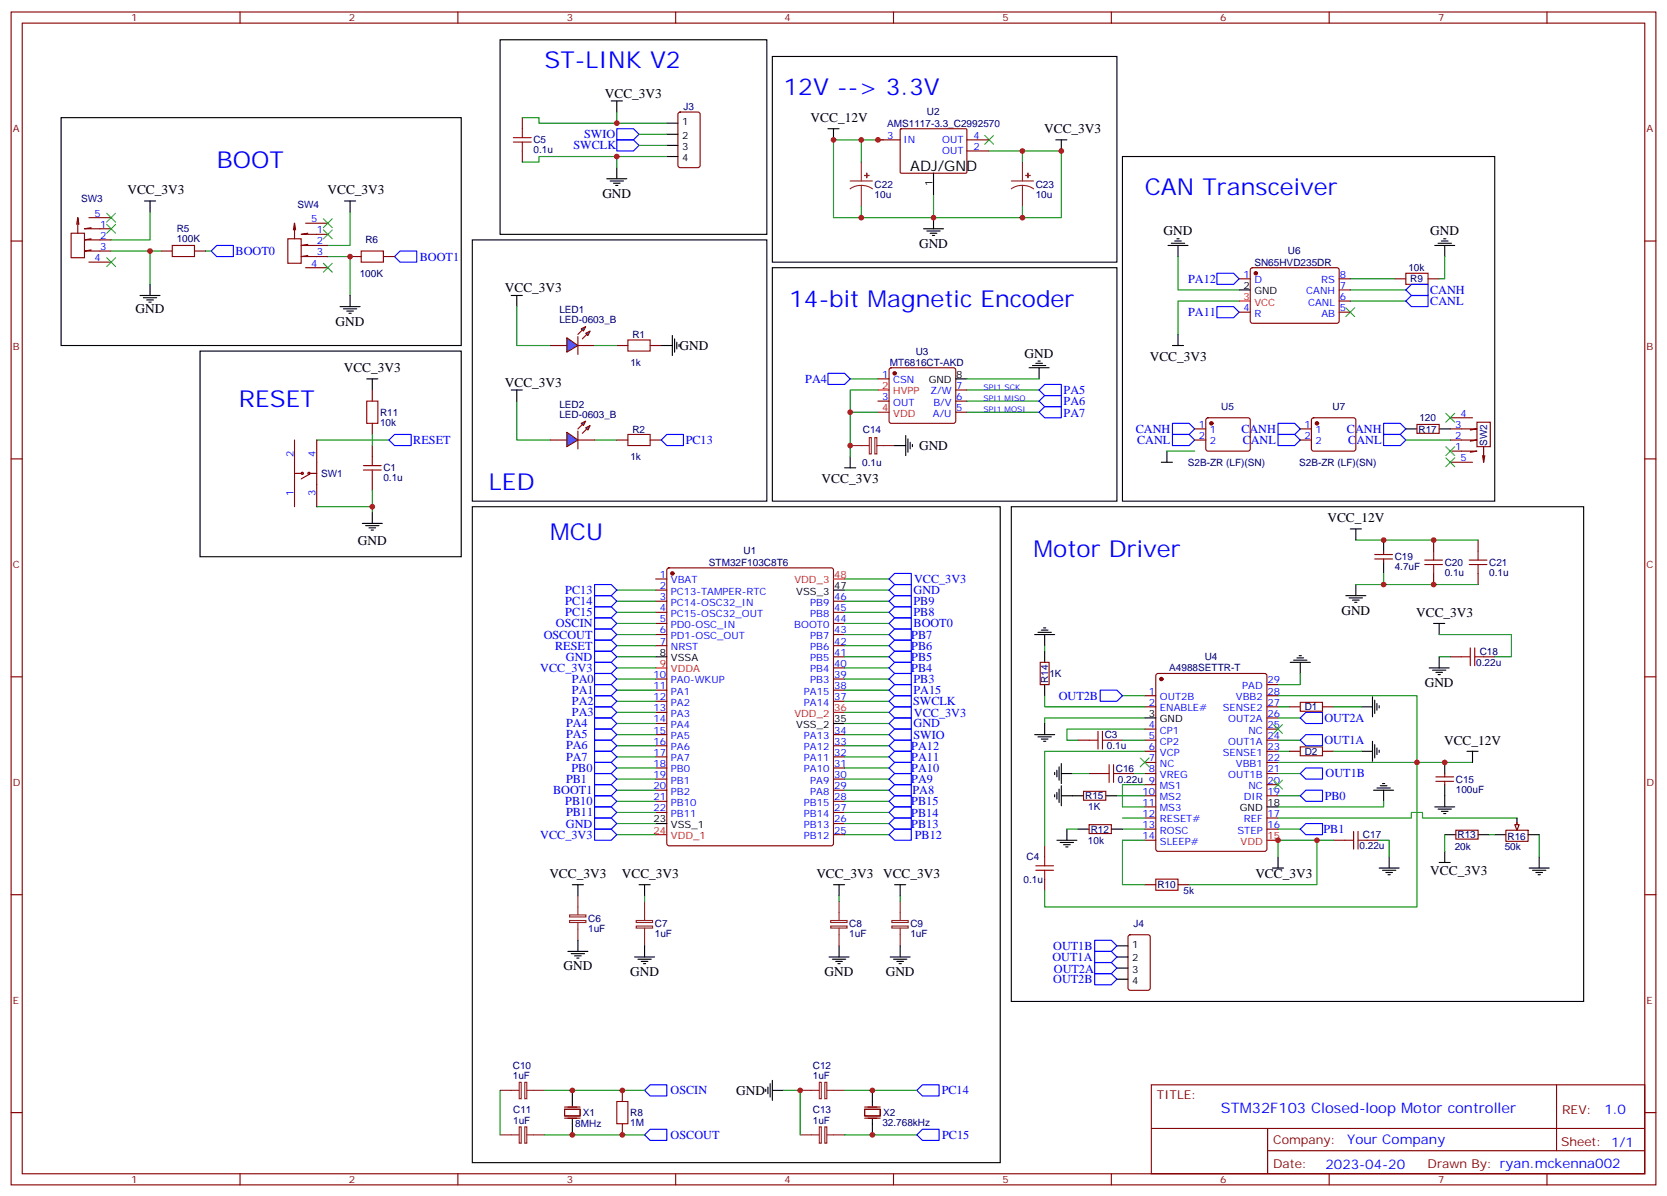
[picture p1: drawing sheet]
<svg xmlns="http://www.w3.org/2000/svg" width="529mm" height="380mm" viewBox="0 0 529 380" stroke-linecap="round" stroke-linejoin="round" font-family="sans-serif">
<g fill="none" stroke="#870000" stroke-width=".35">
<path d="M3.5 3.8h522.1v372.2h-522.1zM7.1 7.3h515v365.2h-515zM76.2 3.8v3.5M145.3 3.8v3.5M214.5 3.8v3.5M283.6 3.8v3.5M352.8 3.8v3.5M421.9 3.8v3.5M491.1 3.8v3.5M3.5 76.5h3.6M522.1 76.5h3.5M282.5 116.9l.4-.2h19.8l.5 .2 .2 .5v16.2l-.2 .5-.5 .2h-19.8l-.5-.2-.2-.5v-16.2z"/>
<path d="M278.7 120.2h3.5M278.7 127.3h3.5M303.4 127.3h3.5M303.4 130.8h3.5M303.4 123.8h3.5M3.5 145.6h3.6M522.1 145.6h3.5M208.1 183.7h3.6M208.1 187.3h3.6M208.1 190.8h3.6M208.1 194.3h3.6M208.1 197.8h3.6"/>
<path d="M211.9 180.4l.5-.2h51.5l.6 .4 .1 87.1-.5 .6-51.7 .1-.7-.5v-87zM264.6 190.8h3.5M264.6 194.3h3.5M264.6 197.8h3.5M3.5 214.8h3.6M208.1 201.4h3.6M208.1 204.9h3.6M208.1 215.5h3.6M208.1 219h3.6M264.6 201.4h3.5M264.6 204.9h3.5M264.6 215.5h3.5"/>
<path d="M264.6 219h3.5M264.6 211.9h3.5M264.6 208.4h3.5M367.1 213.9l.5-.2h33.9l.6 .4 .1 55.4-.5 .6-34.1 .1-.7-.5v-55.3zM402.2 217.2h3.5M522.1 214.8h3.5M208.1 222.5h3.6M208.1 226.1h3.6M208.1 229.6h3.6M208.1 233.1h3.6M208.1 236.6h3.6M264.6 222.5h3.5"/>
<path d="M264.6 233.1h3.5M264.6 236.6h3.5M363.4 220.8h3.5M363.4 224.3h3.5M363.4 231.4h3.5M363.4 234.9h3.5M363.4 238.4h3.5M402.2 220.8h3.5M402.2 224.3h3.5M402.2 231.4h3.5M402.2 234.9h3.5M402.2 238.4h3.5"/>
<path d="M402.2 227.8h3.5M208.1 240.2h3.6M208.1 243.7h3.6M208.1 247.2h3.6M208.1 250.8h3.6M208.1 254.3h3.6M208.1 257.8h3.6M264.6 240.2h3.5M264.6 243.7h3.5M264.6 247.2h3.5M264.6 250.8h3.5M264.6 254.3h3.5"/>
<path d="M264.6 257.8h3.5M363.4 241.9h3.5M363.4 245.5h3.5M363.4 249h3.5M363.4 252.5h3.5M363.4 256h3.5M363.4 259.6h3.5M402.2 241.9h3.5M402.2 245.5h3.5M402.2 249h3.5M402.2 252.5h3.5M402.2 259.6h3.5"/>
<path d="M264.6 264.9h3.5M264.6 261.3h3.5M363.4 263.1h3.5M363.4 266.6h3.5M402.2 263.1h3.5M3.5 283.9h3.6M522.1 283.9h3.5M3.5 353.1h3.6M365.5 344.2h156.6v28.3h-156.6zM365.5 358.1h156.5M402.4 358.1v14.1M494.1 344.3v20.8"/>
<path d="M522.1 353.1h3.5M76.2 372.5v3.5M145.3 372.5v3.5M214.5 372.5v3.5M283.6 372.5v3.5M352.8 372.5v3.5M402.4 365.1h119.6M421.9 372.5v3.5M491.1 372.5v3.5"/>
</g>
<g fill="#870000" stroke="#870000" stroke-width=".35">
<circle cx="284" cy="118.5" r=".53"/>
<circle cx="213.4" cy="182" r=".53"/>
<circle cx="368.7" cy="215.5" r=".53"/>
</g>
<path d="M278.7 123.8h3.5M278.7 130.8h3.5M264.6 183.7h3.5M208.1 211.9h3.6M264.6 226.1h3.5M208.1 264.9h3.6M402.2 266.6h3.5" fill="none" stroke="#f00" stroke-width=".35"/>
<g fill="none" stroke="#000" stroke-width=".35">
<path d="M162.3 93.8h3.5M164 93.8v3.5M326.7 116.7h6.3M327.7 116h4.3M328.8 115.3h2.1M329.5 114.6h.7M329.8 116.7v3.5M303.4 120.2h3.5M268.1 148.4h3.5M269.9 144.9v3.5M264.6 187.3h3.5M208.1 208.4h3.6"/>
<path d="M264.6 229.6h3.5M363.4 227.8h3.5M402.2 256h3.5M208.1 261.3h3.6"/>
</g>
<path d="M269.9 130.8h8.8M269.9 120.2h8.8M278.7 123.8h-8.8v21.1M306.9 123.8h22.9M306.9 127.3h22.9M306.9 130.8h22.9" fill="none" stroke="#008700" stroke-width=".35"/>
<path d="M179.9 107.2l3.5 2.4-3.5 2.2z" fill="#09f" stroke="#870000" stroke-width=".35"/>
<path d="M183.4 106.8v5.7z" fill="#f00" stroke="#870000" stroke-width=".35"/>
<g fill="#870000" stroke="#870000" stroke-width=".35">
<path d="M183.4 106.1l1.5-1.4z"/>
<path d="M184.9 107.5l1.4-1.4z"/>
</g>
<g fill="#09f" stroke="#870000" stroke-width=".35">
<path d="M184.5 104.4l1.4-.8-.7 1.5z"/>
<path d="M185.9 105.8l1.4-.7-.7 1.4z"/>
</g>
<path d="M174.6 109.6h5.3M183.4 109.6h5.3M195.8 109.6h3.5M206.4 109.6h3.5M195.8 139.6h3.5M206.4 139.6h3.5" fill="none" stroke="#870000" stroke-width=".35"/>
<path d="M164 97.3v12.3h10.6M188.7 109.6h7.1M164 127.3v12.3h10.6M188.7 139.6h7.1" fill="none" stroke="#008700" stroke-width=".35"/>
<path d="M199.3 107.9h7.1v3.5h-7.1zM199.3 137.9h7.1v3.5h-7.1z" fill="none" stroke="#a10000" stroke-width=".35"/>
<path d="M209.9 109.6h3.5M213.4 106.5v6.3M214.1 107.5v4.3M214.8 108.6v2.1M215.5 109.3v.7" fill="none" stroke="#000" stroke-width=".35"/>
<path d="M179.9 137.2l3.5 2.4-3.5 2.1z" fill="#09f" stroke="#870000" stroke-width=".35"/>
<path d="M183.4 136.8v5.7z" fill="#f00" stroke="#870000" stroke-width=".35"/>
<g fill="#870000" stroke="#870000" stroke-width=".35">
<path d="M183.4 136.1l1.5-1.4z"/>
<path d="M184.9 137.5l1.4-1.4z"/>
</g>
<g fill="#09f" stroke="#870000" stroke-width=".35">
<path d="M184.5 134.3l1.4-.7-.7 1.4z"/>
<path d="M185.9 135.7l1.4-.7-.7 1.5z"/>
</g>
<g fill="none" stroke="#870000" stroke-width=".35">
<path d="M165.8 37.3v3.6M215.4 35.8l.5-.2h5.6l.7 .4v16.5l-.4 .6-5.9 .1-.7-.5v-16.4zM165.8 47.9v3.5M442.7 88.5h3.6M453.3 88.5h3.5M118.2 123.8v3.5M118.2 134.3v3.6M174.6 139.6h5.3M183.4 139.6h5.3M118.2 141.4v3.5M118.2 152v3.5M330.2 210.2h2.8v7h-2.8z"/>
<path d="M342.2 234.9h3.5M352.8 234.9h3.5M409.2 224.3h3.5M409.2 238.4h3.5M419.8 224.3h3.5M419.8 238.4h3.5M344 251.1h7v2.8h-7zM345.7 245.5h3.5M356.3 245.5h3.5M455.8 247.9h5.6M455.8 246.5h5.6M458.6 245.5v1"/>
<path d="M458.6 247.9v1.1M331.6 268.4v3.5M331.6 279v3.5M345.7 261.7h7.1v2.8h-7.1zM423.3 266.6h3.6M433.9 266.6h3.5M462.1 263.5h7.1v2.8h-7.1zM478 263.5h7.1v3.5h-7.1zM481.5 261v1.7M358.3 296.8l.5-.2h5.6l.7 .4v16.5l-.4 .7-5.9 .1-.7-.5v-16.5zM363.4 280.7h3.5M373.9 280.7h3.6"/>
<path d="M179.2 352h4.9v2.1h-4.9zM179.2 354.8h4.9M179.2 351.3h4.9M197.6 346v3.5M197.6 356.6v3.5M274.5 352h4.9v2.1h-4.9zM274.5 354.8h4.9M274.5 351.3h4.9"/>
</g>
<g fill="none" stroke="#000" stroke-width=".35">
<path d="M158.7 12.6h84.7v61.8h-84.7zM19.4 37.3h127v72.3h-127zM194 32h3.6M195.8 32v3.6M211.7 39.1h3.5M192.6 56.7h6.4M193.7 57.4h4.2M194.7 58.1h2.1M195.4 58.8h.7M195.8 53.2v3.5M211.7 42.6h3.5M211.7 46.1h3.5"/>
<path d="M211.7 49.7h3.5M356.3 49.7h118.2v109.3h-118.2zM149.9 76.1h93.5v82.9h-93.5zM370.8 77.9h6.3M371.8 77.2h4.3M372.9 76.5h2.1M373.6 75.8h.7M373.9 77.9v3.5M455.4 77.9h6.4M456.5 77.2h4.2M457.6 76.5h2.1M458.3 75.8h.7"/>
<path d="M458.6 77.9v3.5M245.2 84.9h109.3v74.1h-109.3zM63.5 111.4h82.9v65.3h-82.9zM372.2 109.6h3.5M373.9 106.1v3.5M116.4 120.2h3.5M118.2 120.2v3.6M162.3 123.8h3.5M164 123.8v3.5M287.5 138.2v6.4M288.2 139.3v4.2M284 141.4h3.5"/>
<path d="M288.9 140.3v2.2M289.6 141v.7M368.7 146.7h3.5M370.4 143.2v3.5M115 166.1h6.4M116.1 166.8h4.2M117.1 167.5h2.1M117.8 168.2h.7M118.2 162.6v3.5M149.9 160.8h167.6v208.1h-167.6zM330.6 200h2.1M331.3 199.2h.7"/>
<path d="M328.4 201.4h6.4M329.5 200.7h4.2M331.6 201.4v3.5M331.6 206.7v3.5M331.6 217.2v3.6M409.6 210.2h6.3M410.6 209.5h4.3M411.7 208.8h2.1M412.4 208.1h.7M412.7 210.2v3.5M328.4 233.1h6.4M329.5 233.8h4.2"/>
<path d="M330.6 234.5h2.1M331.3 235.2h.7M331.6 229.6v3.5M432.2 224.3h3.5M432.2 238.4h3.5M435.7 221.1v6.4M435.7 235.2v6.4M436.4 222.2v4.2M436.4 236.3v4.2M437.1 223.2v2.2M437.1 237.3v2.2M437.8 223.9v.7"/>
<path d="M437.8 238.1v.7M334.8 245.1v.7M334.8 252.2v.7M335.5 244.4v2.1M335.5 251.5v2.1M336.2 243.3v4.3M336.2 250.4v4.2M336.9 245.5h3.5M336.9 242.3v6.3M336.9 249.3v6.4M336.9 252.5h7.1M351 252.5h3.5"/>
<path d="M436 250.8h6.4M437.1 250h4.2M438.1 249.3h2.2M438.9 248.6h.7M439.2 250.8v3.5M455.4 256h6.4M456.5 256.8h4.2M457.6 257.5h2.1M458.3 258.2h.7M458.6 241.9v3.6M458.6 249v7M481.5 259.6v3.5"/>
<path d="M335.5 266.6h6.3M336.5 267.3h4.3M337.6 268h2.1M338.3 268.7h.7M338.7 263.1v3.5M342.2 263.1h3.5M352.8 263.1h3.5M403.9 275.4h3.6M405.7 271.9v3.5M437.8 275.4h6.3M438.9 276.2h4.2M439.9 276.9h2.1"/>
<path d="M440.6 277.6h.7M441 271.9v3.5M456.8 273.7h3.6M458.6 270.2v3.5M458.6 264.9h3.5M469.2 264.9h3.5M474.5 264.9h3.5M485.1 264.9h3.5M485.4 275.4h6.4M486.5 276.2h4.2M487.5 276.9h2.2M488.2 277.6h.7"/>
<path d="M488.6 271.9v3.5M181.7 280.7h3.5M183.4 280.7v3.6M183.4 298.4v3.5M202.8 280.7h3.6M204.6 280.7v3.6M264.6 280.7h3.5M266.3 280.7v3.6M284 280.7h3.5M285.8 280.7v3.6M180.3 301.9h6.3M181.3 302.6h4.3"/>
<path d="M182.4 303.3h2.1M183.1 304h.7M201.4 303.7h6.4M202.5 304.4h4.2M203.6 305.1h2.1M204.3 305.8h.7M204.6 300.1v3.6M263.2 303.7h6.3M264.2 304.4h4.3M265.3 305.1h2.1M266 305.8h.7M266.3 300.1v3.6"/>
<path d="M282.6 303.7h6.3M283.6 304.4h4.3M284.7 305.1h2.1M285.4 305.8h.7M285.8 300.1v3.6M354.5 303.7h3.6M354.5 300.1h3.6M354.5 307.2h3.6M354.5 310.7h3.6M181.7 346v4.9M181.7 355.2v4.9M243.1 345.7v.7"/>
<path d="M243.8 344.9v2.2M244.5 343.9v4.2M245.2 346h3.5M245.2 342.8v6.4M276.9 346v4.9M276.9 355.2v4.9"/>
</g>
<g fill="none" stroke="#00f" stroke-width=".35">
<path d="M195.8 40.9h5.3l1.7 1.7-1.7 1.8h-5.3zM195.8 44.4h5.3l1.7 1.7-1.7 1.8h-5.3zM386.3 97.3h5.3l1.7 1.8-1.7 1.7h-5.3zM386.3 86.7h5.3l1.7 1.8-1.7 1.7h-5.3zM262.8 118.5h5.3l1.8 1.7-1.8 1.8h-5.3zM123.5 139.6l1.7-1.7h5.3v3.5h-5.3zM209.9 139.6l1.8-1.7h5.3v3.5h-5.3zM329.8 130.8l1.8-1.8h5.3v3.6h-5.3zM329.8 127.3l1.8-1.8h5.3v3.5h-5.3zM329.8 123.8l1.8-1.8h5.3v3.5h-5.3zM372.2 134.3h5.3l1.7 1.8-1.7 1.8h-5.3zM372.2 137.9h5.3l1.7 1.7-1.7 1.8h-5.3z"/>
<path d="M405.7 134.3h5.3l1.7 1.8-1.7 1.8h-5.3zM405.7 137.9h5.3l1.7 1.7-1.7 1.8h-5.3zM188.7 185.5h5.3l1.8 1.8-1.8 1.7h-5.3zM188.7 189h5.3l1.8 1.8-1.8 1.7h-5.3zM188.7 192.5h5.3l1.8 1.8-1.8 1.8h-5.3zM188.7 196.1h5.3l1.8 1.7-1.8 1.8h-5.3zM188.7 199.6h5.3l1.8 1.8-1.8 1.7h-5.3zM282.2 197.8l1.8-1.7h5.3v3.5h-5.3zM282.2 194.3l1.8-1.8h5.3v3.6h-5.3zM282.2 190.8l1.8-1.8h5.3v3.5h-5.3zM282.2 187.3l1.8-1.8h5.3v3.5h-5.3zM282.2 183.7l1.8-1.7h5.3v3.5h-5.3z"/>
<path d="M188.7 203.1h5.3l1.8 1.8-1.8 1.8h-5.3zM188.7 206.7h5.3l1.8 1.7-1.8 1.8h-5.3zM188.7 210.2h5.3l1.8 1.7-1.8 1.8h-5.3zM188.7 213.7h5.3l1.8 1.8-1.8 1.7h-5.3zM188.7 217.2h5.3l1.8 1.8-1.8 1.8h-5.3zM282.2 219l1.8-1.8h5.3v3.6h-5.3zM282.2 215.5l1.8-1.8h5.3v3.5h-5.3zM282.2 211.9l1.8-1.7h5.3v3.5h-5.3zM282.2 208.4l1.8-1.7h5.3v3.5h-5.3zM282.2 204.9l1.8-1.8h5.3v3.6h-5.3zM282.2 201.4l1.8-1.8h5.3v3.5h-5.3zM349.2 219h5.3l1.8 1.8-1.8 1.7h-5.3z"/>
<path d="M188.7 220.8h5.3l1.8 1.7-1.8 1.8h-5.3zM188.7 224.3h5.3l1.8 1.8-1.8 1.7h-5.3zM188.7 227.8h5.3l1.8 1.8-1.8 1.8h-5.3zM188.7 231.4h5.3l1.8 1.7-1.8 1.8h-5.3zM188.7 234.9h5.3l1.8 1.7-1.8 1.8h-5.3zM188.7 238.4h5.3l1.8 1.8-1.8 1.7h-5.3zM282.2 236.6l1.8-1.7h5.3v3.5h-5.3zM282.2 233.1l1.8-1.7h5.3v3.5h-5.3zM282.2 229.6l1.8-1.8h5.3v3.6h-5.3zM282.2 226.1l1.8-1.8h5.3v3.5h-5.3zM282.2 222.5l1.8-1.7h5.3v3.5h-5.3zM412.7 234.9l1.8-1.8h5.3v3.5h-5.3z"/>
<path d="M412.7 227.8l1.8-1.7h5.3v3.5h-5.3zM188.7 241.9h5.3l1.8 1.8-1.8 1.8h-5.3zM188.7 245.5h5.3l1.8 1.7-1.8 1.8h-5.3zM188.7 249h5.3l1.8 1.8-1.8 1.7h-5.3zM188.7 252.5h5.3l1.8 1.8-1.8 1.7h-5.3zM188.7 256h5.3l1.8 1.8-1.8 1.8h-5.3zM188.7 259.6h5.3l1.8 1.7-1.8 1.8h-5.3zM282.2 257.8l1.8-1.8h5.3v3.6h-5.3zM282.2 254.3l1.8-1.8h5.3v3.5h-5.3zM282.2 250.8l1.8-1.8h5.3v3.5h-5.3zM282.2 247.2l1.8-1.7h5.3v3.5h-5.3zM282.2 243.7l1.8-1.8h5.3v3.6h-5.3z"/>
<path d="M282.2 240.2l1.8-1.8h5.3v3.5h-5.3zM412.7 245.5l1.8-1.8h5.3v3.5h-5.3zM188.7 263.1h5.3l1.8 1.8-1.8 1.7h-5.3zM282.2 264.9l1.8-1.8h5.3v3.5h-5.3zM282.2 261.3l1.8-1.7h5.3v3.5h-5.3zM347.5 298.4h5.3l1.7 1.7-1.7 1.8h-5.3zM347.5 309h5.3l1.7 1.7-1.7 1.8h-5.3zM347.5 305.4h5.3l1.7 1.8-1.7 1.8h-5.3zM347.5 301.9h5.3l1.7 1.8-1.7 1.7h-5.3zM204.6 346l1.8-1.8h5.3v3.6h-5.3zM291 346l1.8-1.8h5.3v3.6h-5.3zM204.6 360.1l1.8-1.7h5.3v3.5h-5.3z"/>
<path d="M291 360.1l1.8-1.7h5.3v3.5h-5.3z"/>
</g>
<g fill="none" stroke="#008700" stroke-width=".35">
<path d="M165.8 37.3h5.3v1.8h24.7M195.8 35.6v3.5h15.9M195.8 49.7v3.5M202.8 46.1h8.9M202.8 42.6h8.9M211.7 49.7h-40.6v1.7h-5.3M428.6 92h17.7M428.6 95.5h17.7M428.6 88.5h14.1M458.6 81.4v7.1h-1.8M100.5 139.6h23M118.2 137.9v3.5"/>
<path d="M306.9 120.2h22.9M370.4 143.2h8.8M195.8 187.3h12.3M195.8 190.8h12.3M195.8 194.3h12.3M195.8 197.8h12.3M268.1 187.3h14.1M268.1 190.8h14.1M268.1 194.3h14.1M268.1 197.8h14.1M268.1 183.7h14.1M195.8 201.4h12.3"/>
<path d="M195.8 204.9h12.3M195.8 208.4h12.3M195.8 211.9h12.3M195.8 215.5h12.3M195.8 219h12.3M268.1 201.4h14.1M268.1 204.9h14.1M268.1 208.4h14.1M268.1 211.9h14.1M268.1 215.5h14.1M268.1 219h14.1M331.6 204.9v1.8"/>
<path d="M412.7 213.7v3.5h-7M195.8 222.5h12.3M195.8 226.1h12.3M195.8 229.6h12.3M195.8 233.1h12.3M195.8 236.6h12.3M268.1 222.5h14.1M268.1 226.1h14.1M268.1 229.6h14.1M268.1 233.1h14.1M268.1 236.6h14.1M331.6 220.8v3.5h31.8"/>
<path d="M356.3 234.9h7.1M356.3 220.8h7.1M363.4 227.8h-31.8v1.8M363.4 231.4h-24.7v3.5h3.5M405.7 234.9h7M405.7 224.3h3.5M405.7 238.4h3.5M405.7 227.8h7M423.3 224.3h8.9M423.3 238.4h8.9M195.8 240.2h12.3M195.8 243.7h12.3"/>
<path d="M195.8 247.2h12.3M195.8 250.8h12.3M195.8 254.3h12.3M195.8 257.8h12.3M268.1 240.2h14.1M268.1 243.7h14.1M268.1 247.2h14.1M268.1 250.8h14.1M268.1 254.3h14.1M268.1 257.8h14.1M340.4 245.5h5.3M354.5 252.5h8.9"/>
<path d="M356.3 259.6h7.1M359.8 245.5h3.6M363.4 249h-7.1v7h7.1M405.7 259.6h42.3v-1.8h3.6v1.8h29.9M405.7 245.5h7M405.7 252.5h7M439.2 254.3v1.7h-33.5M195.8 261.3h12.3M195.8 264.9h12.3M268.1 261.3h14.1M268.1 264.9h14.1M338.7 263.1h3.5"/>
<path d="M356.3 263.1h7.1M363.4 266.6h-7.1v14.1h7.1M405.7 263.1h7M418 266.6v14.1h-40.5M437.4 266.6h3.6v5.3M458.6 264.9v5.3M488.6 264.9v7M204.6 284.3v1.7M266.3 284.3v1.7M285.8 284.3v1.7M158.7 346v14.1M172.9 346h31.7"/>
<path d="M172.9 360.1h31.7"/>
</g>
<g fill="none" stroke="#8c2424" stroke-width=".35">
<path d="M275.9 138.9h.7v5.1h-.7zM277.7 138.9h.6v5.1h-.6zM269.9 141.4h6M278.3 141.4h5.7M180.8 290.3h5.2v.7h-5.2zM180.8 292.1h5.2v.6h-5.2zM183.4 284.3v6M183.4 292.7v5.7M202 292.1h5.2v.6h-5.2zM202 293.9h5.2v.6h-5.2zM204.6 286v6M204.6 294.5v5.6"/>
<path d="M263.7 292.1h5.2v.6h-5.2zM263.7 293.9h5.2v.6h-5.2zM266.3 286v6M266.3 294.5v5.6M283.1 292.1h5.2v.6h-5.2zM283.1 293.9h5.2v.6h-5.2zM285.8 286v6M285.8 294.5v5.6M158.7 346h6M164.8 343.5h.7v5.2h-.7zM164.8 357.6h.7v5.2h-.7zM166.6 343.5h.6v5.2h-.6z"/>
<path d="M166.6 357.6h.6v5.2h-.6zM167.2 346h5.7M254 346h6M260.1 343.5h.6v5.2h-.6zM260.1 357.6h.6v5.2h-.6zM261.8 343.5h.7v5.2h-.7zM261.8 357.6h.7v5.2h-.7zM262.5 346h5.6M158.7 360.1h6M167.2 360.1h5.7M254 360.1h6M262.5 360.1h5.6"/>
</g>
<g fill="none" stroke="#a10000" stroke-width=".35">
<path d="M163 45.1h5.6M163 43.7h5.6M165.8 40.9v2.8M165.8 45.1v2.8M446.3 86.7h7v3.5h-7zM116.4 127.3h3.5v7h-3.5zM115.4 149.2h5.6M115.4 147.7h5.6M118.2 144.9v2.8M118.2 149.2v2.8M345.7 234.9h2.8M348.5 232.1v5.6"/>
<path d="M350 234.9h2.8M350 232.1v5.6M412.7 222.9h7.1v2.8h-7.1zM412.7 237h7.1v2.8h-7.1zM349.2 245.5h2.9M352.1 242.6v5.7M353.5 245.5h2.8M353.5 242.6v5.7M328.8 276.2h5.6M328.8 274.7h5.6M331.6 271.9v2.8M331.6 276.2v2.8"/>
<path d="M366.9 279h7v3.5h-7zM426.9 266.6h2.8M429.7 263.8v5.7M431.1 266.6h2.8M431.1 263.8v5.7M195.8 349.5h3.5v7.1h-3.5z"/>
</g>
<path d="M427.2 97.6l2.8 2.9M430 97.6l-2.8 2.9M404.3 229.9l2.8 2.9M407.1 229.9l-2.8 2.9M361.9 240.5l2.9 2.8M364.8 240.5l-2.9 2.8M404.3 247.6l2.8 2.8M407.1 247.6l-2.8 2.8" fill="none" stroke="#3c3" stroke-width=".35"/>
<path d="M480.8 261.7h1.4l-.7 1.8z" fill="#f0f0f0" stroke="#870000" stroke-width=".35"/>
<path d="M68.8 77.9h5.3v3.5h-5.3l-1.8-1.7zM125.2 81.4l1.8-1.7h5.3v3.5h-5.3zM446.3 92l1.7-1.8h5.3v3.6h-5.3zM446.3 95.5l1.7-1.7h5.3v3.5h-5.3zM439.2 137.9h5.3l1.8 1.7-1.8 1.8h-5.3zM439.2 134.3h5.3l1.8 1.8-1.8 1.8h-5.3zM412.7 252.5l1.8-1.7h5.3v3.5h-5.3zM412.7 263.1l1.8-1.8h5.3v3.6h-5.3z" fill="none" stroke="#00f" stroke-width=".35"/>
<g fill="none" stroke="#000" stroke-width=".35">
<path d="M245.2 17.9h109.3v65.3h-109.3zM262.8 40.9h3.5M264.6 40.9v3.5M296.3 55v7M335.1 44.4h3.6M336.9 44.4v3.5M45.9 63.8h3.5M47.6 63.8v3.5M109.4 63.8h3.5M111.1 63.8v3.5M293.2 72.6h6.3M294.2 73.3h4.2"/>
<path d="M295.3 74h2.1M296 74.7h.7M296.3 69.1v3.5M44.4 93.8h6.4M45.5 94.5h4.2M46.6 95.2h2.1M47.3 95.9h.7M47.6 90.2v3.6M107.9 97.3h6.4M109 98h4.2M110.1 98.7h2.1M110.8 99.4h.7"/>
<path d="M111.1 93.8v3.5M393.3 92h3.6M446.3 136.1h3.5M456.8 136.1h3.6M321 160.8h181.7v157h-181.7zM428.6 167.9h3.6M430.4 167.9v3.5M439.2 171.4v3.5M439.2 178.4v3.6M427.2 189h6.4M428.3 189.7h4.2M429.3 190.4h2.1"/>
<path d="M430 191.1h.7M430.4 185.5v3.5M455.1 197.8h3.5M456.8 197.8v3.6M453.7 211.9h6.3M454.7 212.7h4.3M455.8 213.4h2.1M456.5 214.1h.7M456.8 208.4v3.5M465.7 238.4h3.5M467.4 238.4v3.5"/>
</g>
<g fill="none" stroke="#a10000" stroke-width=".35">
<path d="M54.7 77.9h7v3.5h-7zM114.7 79.7h7v3.5h-7zM452.3 179.1h5.6M452.3 177.7h5.6M455.1 174.9v2.8M455.1 179.1v2.9M466.4 179.1h5.6M466.4 177.7h5.6M469.2 174.9v2.8M469.2 179.1v2.9M463.9 208.4h2.8M466.7 205.6v5.6"/>
<path d="M468.1 208.4h2.9M468.1 205.6v5.6"/>
</g>
<g fill="none" stroke="#870000" stroke-width=".35">
<path d="M278.7 44.4h7.1M285.8 41l.3-.1h20.6l.2 .3v13.6l-.3 .2-20.7-.1-.1-.3zM306.9 44.4h7.1M306.9 47.9h7.1M22.6 74h4.2v7.8h-4.2zM24.7 69.1l-.4 2.1M25 71.2l-.3-2.1v4.9M28.2 69.1h7.1M28.9 72.2l-2.1 .4h8.5M28.9 75.8l-2.1 .3h8.5M28.9 79.3l-2.1 .4h8.5M51.2 79.7h3.5"/>
<path d="M61.7 79.7h3.6M91.4 75.8h4.2v7.7h-4.2zM93.5 70.8l-.4 2.2M93.8 73l-.3-2.2v5M97 70.8h7.1M97.7 74l-2.1 .4h8.5M97.7 77.5l-2.1 .4h8.5M28.2 83.2h7.1M97 84.9h7.1M97.7 81.1l-2.1 .3h8.5M111.1 81.4h3.6M121.7 81.4h3.5"/>
<path d="M393.3 88.5h3.6M393.3 99.1h3.6M397.1 85.2l.5-.3 27.1 .1 .4 .7-.1 16.5-.6 .4-27.1-.1-.4-.6v-16.2zM425.1 88.5h3.5M425.1 99.1h3.5M425.1 95.5h3.5M425.1 92h3.5M93.5 139.6v21.2M100.5 139.6v21.2M379.2 139.6h3.6M379.2 136.1h3.6M383 132.8l.5-.2h12.7l.5 .2 .2 .5-.1 9.4-.6 .5-13-.1-.4-.6v-9.2z"/>
<path d="M412.7 139.6h3.6M412.7 136.1h3.6M416.5 132.8l.5-.2h12.7l.5 .2 .2 .5-.1 9.4-.6 .5-13-.1-.4-.6v-9.2zM449.8 134.7h7v2.8h-7zM460.4 139.6h8.4l-2.1 .4M460.4 136.1h8.4l-2.1 .4M460.4 132.6h7M468.8 134h4.3v7.7h-4.3zM93.5 150.2h2.5M98.1 150.2h2.4M98.1 150.6l-2.5 1.4M460.4 143.2h8.4l-2.1 .3"/>
<path d="M460.4 146.7h7M471 141.7v5l-.4-2.1M471.3 144.6l-.3 2.1M436.4 177.4h5.6M436.4 176h5.6M439.2 174.9v1.1M439.2 177.4v1M455.1 171.4v3.5M469.2 171.4v3.5M455.1 182v3.5M469.2 182v3.5M460.4 208.4h3.5"/>
<path d="M471 208.4h3.5"/>
<circle cx="96" cy="150.2" r=".35"/>
<circle cx="98.1" cy="150.2" r=".35"/>
</g>
<g fill="none" stroke="#008700" stroke-width=".35">
<path d="M273.4 44.4v7M280.5 44.4h-15.9v24.7h72.3v-21.2h-22.9M324.6 47.9v3.5M35.3 79.7h15.9M47.6 67.3v8.8h-12.3M47.6 79.7v10.5M65.3 79.7h1.7M111.1 67.3v10.6h-7M273.4 65.5v3.6M296.3 62v7.1M324.6 65.5v3.6M104.1 81.4h7v12.4"/>
<path d="M373.9 81.4v10.6h19.4M393.3 95.5h-19.4v10.6M446.3 139.6h14.1M118.2 155.5v7.1M100.5 160.8h17.7M430.4 171.4h38.8M430.4 185.5h38.8M439.2 182v3.5M456.8 201.4h23v7h-5.3M456.8 208.4h3.6M363.4 238.4h-31.8v30M405.7 220.8h44.1v21.1h17.6"/>
<path d="M405.7 241.9h44.1v45.9h-118.2v-5.3M423.3 266.6h-17.6v5.3M472.7 264.9h1.8M248.7 346h5.3v14.1M268.1 346h22.9M268.1 360.1h22.9"/>
</g>
<g fill="none" stroke="#3c3" stroke-width=".35">
<path d="M312.6 43l2.8 2.8M315.4 43l-2.8 2.8M33.9 71.2l2.8 2.8M33.9 67.7l2.8 2.8M36.7 71.2l-2.8 2.8M36.7 67.7l-2.8 2.8M102.7 73l2.8 2.8M102.7 69.4l2.8 2.8M105.5 73l-2.8 2.8M105.5 69.4l-2.8 2.8M33.9 81.8l2.8 2.8M36.7 81.8l-2.8 2.8"/>
<path d="M102.7 83.5l2.8 2.9M105.5 83.5l-2.8 2.9M459 131.2l2.8 2.8M461.8 131.2l-2.8 2.8M459 141.7l2.8 2.9M459 145.3l2.8 2.8M461.8 141.7l-2.8 2.9M461.8 145.3l-2.8 2.8"/>
</g>
<g fill="#870000" stroke="#870000" stroke-width=".35">
<circle cx="398.6" cy="86.7" r=".53"/>
<circle cx="384.5" cy="134.3" r=".53"/>
<circle cx="418" cy="134.3" r=".53"/>
</g>
<path d="M393.3 95.5h3.6" fill="none" stroke="#f00" stroke-width=".35"/>
<path d="M269.9 57.4h7M273.4 58.8l-1.8 .3-1.7 .8M273.4 58.8l1.9 .3 1.6 .8M273.4 51.4v6M273.4 58.8v6.7M321 57.4h7.1M324.6 58.8l-1.9 .3-1.7 .8M324.6 58.8l1.8 .3 1.7 .8M324.6 51.4v6M324.6 58.8v6.7" fill="none" stroke="#8c2424" stroke-width=".35"/>
<g fill="#8c2424" stroke="#8c2424" stroke-width=".35">
<path d="M274.5 55.7h1.4z"/>
<path d="M275.1 55l.1 1.4z"/>
<path d="M325.6 55.7h1.4z"/>
<path d="M326.3 55v1.4z"/>
</g>
<g fill="#c00">
<circle cx="269.9" cy="130.8" r=".88"/>
<circle cx="197.6" cy="346" r=".88"/>
<circle cx="197.6" cy="360.1" r=".88"/>
<circle cx="181.7" cy="360.1" r=".88"/>
<circle cx="181.7" cy="346" r=".88"/>
<circle cx="195.8" cy="49.7" r=".88"/>
<circle cx="195.8" cy="39.1" r=".88"/>
<circle cx="455.1" cy="185.5" r=".88"/>
<circle cx="439.2" cy="185.5" r=".88"/>
<circle cx="276.9" cy="346" r=".88"/>
<circle cx="276.9" cy="360.1" r=".88"/>
<circle cx="254" cy="346" r=".88"/>
<circle cx="264.6" cy="44.4" r=".88"/>
<circle cx="278.7" cy="44.4" r=".88"/>
<circle cx="273.4" cy="44.4" r=".88"/>
<circle cx="324.6" cy="69.1" r=".88"/>
<circle cx="273.4" cy="69.1" r=".88"/>
<circle cx="296.3" cy="69.1" r=".88"/>
<circle cx="324.6" cy="47.9" r=".88"/>
<circle cx="336.9" cy="47.9" r=".88"/>
<circle cx="455.1" cy="171.4" r=".88"/>
<circle cx="439.2" cy="171.4" r=".88"/>
<circle cx="47.6" cy="79.7" r=".88"/>
<circle cx="111.1" cy="81.4" r=".88"/>
<circle cx="118.2" cy="160.8" r=".88"/>
<circle cx="449.8" cy="241.9" r=".88"/>
<circle cx="458.6" cy="241.9" r=".88"/>
<circle cx="269.9" cy="141.4" r=".88"/>
<circle cx="418" cy="266.6" r=".88"/>
<circle cx="405.7" cy="266.6" r=".88"/>
</g>
<g font-size="7.4" fill="#00f">
<text x="172.9" y="21.4">ST-LINK V2</text>
<text x="248.7" y="30.3">12V --&gt; 3.3V</text>
<text x="68.8" y="53.2">BOOT</text>
<text x="363.4" y="62">CAN Transceiver</text>
<text x="250.5" y="97.3">14-bit Magnetic Encoder</text>
<text x="75.8" y="129">RESET</text>
<text x="155.2" y="155.5">LED</text>
<text x="174.6" y="171.4">MCU</text>
<text x="328.1" y="176.7">Motor Driver</text>
</g>
<text font-size="4.6" x="288.9" y="54.3">ADJ/GND</text>
<text font-size="4.6" fill="#00f" x="387.6" y="353.3">STM32F103 Closed-loop Motor controller</text>
<g font-size="4.2">
<text x="192" y="30.9">VCC_3V3</text>
<text x="257.3" y="38.7">VCC_12V</text>
<text x="331.5" y="42.3">VCC_3V3</text>
<text x="40.5" y="61.6">VCC_3V3</text>
<text x="104" y="61.6">VCC_3V3</text>
<text x="191.2" y="62.8">GND</text>
<text x="369.4" y="74.7">GND</text>
<text x="454" y="74.7">GND</text>
<text x="291.7" y="78.6">GND</text>
<text x="160.3" y="92.7">VCC_3V3</text>
<text x="43" y="99.4">GND</text>
<text x="106.5" y="103.4">GND</text>
<text x="215.7" y="111.1">GND</text>
<text x="325.3" y="113.5">GND</text>
<text x="109.1" y="118.1">VCC_3V3</text>
<text x="365" y="114.6">VCC_3V3</text>
<text x="160.3" y="122.7">VCC_3V3</text>
<text x="291.7" y="142.8">GND</text>
<text x="260.8" y="153.4">VCC_3V3</text>
<text x="421.4" y="165.7">VCC_12V</text>
<text x="113.6" y="172.8">GND</text>
<text x="425.8" y="195">GND</text>
<text x="449.6" y="195.7">VCC_3V3</text>
<text x="452.3" y="217.9">GND</text>
<text x="458.4" y="236.3">VCC_12V</text>
<text x="174.4" y="278.6">VCC_3V3</text>
<text x="197.4" y="278.6">VCC_3V3</text>
<text x="259.1" y="278.6">VCC_3V3</text>
<text x="280.3" y="278.6">VCC_3V3</text>
<text x="398.5" y="278.6">VCC_3V3</text>
<text x="454" y="277.7">VCC_3V3</text>
<text x="178.9" y="307.9">GND</text>
<text x="200" y="309.7">GND</text>
<text x="261.8" y="309.7">GND</text>
<text x="281.2" y="309.7">GND</text>
<text x="233.7" y="347.4">GND</text>
</g>
<g font-size="4.2" fill="#00f">
<text x="509.3" y="353.5">1.0</text>
<text x="427.7" y="363.1">Your Company</text>
<text x="420.7" y="370.9">2023-04-20</text>
</g>
<g font-size="3.9" fill="#00f">
<text x="182" y="47.4">SWCLK</text>
<text x="185.4" y="43.9">SWIO</text>
<text x="74.8" y="81.1">BOOT0</text>
<text x="133.2" y="82.7">BOOT1</text>
<text x="377.2" y="89.7">PA12</text>
<text x="454" y="93.3">CANH</text>
<text x="377.2" y="100.3">PA11</text>
<text x="454" y="96.8">CANL</text>
<text x="255.6" y="121.5">PA4</text>
<text x="337.6" y="125.1">PA5</text>
<text x="337.6" y="128.6">PA6</text>
<text x="337.6" y="132.2">PA7</text>
<text x="360.5" y="137.4">CANH</text>
<text x="394" y="137.4">CANH</text>
<text x="427.6" y="137.4">CANH</text>
<text x="131.2" y="141">RESET</text>
<text x="217.7" y="141">PC13</text>
<text x="361" y="140.9">CANL</text>
<text x="394.5" y="140.9">CANL</text>
<text x="428" y="140.9">CANL</text>
<text x="290.2" y="184.9">VCC_3V3</text>
<text x="179.5" y="188.5">PC13</text>
<text x="290" y="188.5">GND</text>
<text x="179.5" y="192">PC14</text>
<text x="179.5" y="195.6">PC15</text>
<text x="290" y="195.6">PB8</text>
<text x="290" y="192">PB9</text>
<text x="172.6" y="202.6">OSCOUT</text>
<text x="176.5" y="199.1">OSCIN</text>
<text x="289.3" y="202.7">PB7</text>
<text x="290" y="199.1">BOOT0</text>
<text x="176.2" y="206.1">RESET</text>
<text x="179.6" y="209.7">GND</text>
<text x="289.3" y="209.7">PB5</text>
<text x="289.3" y="206.2">PB6</text>
<text x="171.5" y="213.2">VCC_3V3</text>
<text x="289.3" y="213.3">PB4</text>
<text x="181.6" y="216.7">PA0</text>
<text x="181.6" y="220.3">PA1</text>
<text x="290" y="220.3">PA15</text>
<text x="290" y="216.7">PB3</text>
<text x="181.6" y="223.8">PA2</text>
<text x="181.6" y="227.3">PA3</text>
<text x="289.8" y="223.8">SWCLK</text>
<text x="290.1" y="227.4">VCC_3V3</text>
<text x="336.1" y="222">OUT2B</text>
<text x="179.7" y="230.8">PA4</text>
<text x="290" y="230.8">GND</text>
<text x="420.4" y="229">OUT2A</text>
<text x="179.7" y="234.3">PA5</text>
<text x="179.7" y="237.8">PA6</text>
<text x="289.3" y="237.9">PA12</text>
<text x="290" y="234.4">SWIO</text>
<text x="420.4" y="236.1">OUT1A</text>
<text x="179.7" y="241.3">PA7</text>
<text x="181.4" y="245">PB0</text>
<text x="289.3" y="245">PA10</text>
<text x="289.3" y="241.5">PA11</text>
<text x="179.7" y="248.4">PB1</text>
<text x="289.3" y="248.5">PA9</text>
<text x="420.8" y="246.7">OUT1B</text>
<text x="175.6" y="252">BOOT1</text>
<text x="179.5" y="255.5">PB10</text>
<text x="289.3" y="255.6">PB15</text>
<text x="289.6" y="252">PA8</text>
<text x="420.5" y="253.8">PB0</text>
<text x="179.6" y="262.6">GND</text>
<text x="179.7" y="259">PB11</text>
<text x="289.3" y="262.6">PB13</text>
<text x="289.3" y="259.1">PB14</text>
<text x="171.5" y="266.1">VCC_3V3</text>
<text x="290.4" y="266.2">PB12</text>
<text x="420.1" y="264.4">PB1</text>
<text x="334.1" y="304.9">OUT1A</text>
<text x="334.3" y="301.4">OUT1B</text>
<text x="334.3" y="312">OUT2B</text>
<text x="334.5" y="308.6">OUT2A</text>
<text x="212.8" y="347.2">OSCIN</text>
<text x="298.9" y="347.3">PC14</text>
<text x="212.9" y="361.4">OSCOUT</text>
<text x="299.1" y="361.4">PC15</text>
</g>
<g font-size="3.9" fill="#800">
<text x="367.2" y="348.8">TITLE:</text>
<text x="495.9" y="353.5">REV:</text>
<text x="404.1" y="363">Company:</text>
<text x="495.5" y="363.6">Sheet: 1/1</text>
<text x="404.1" y="370.7">Date:</text>
<text x="453.2" y="370.8">Drawn By: ryan.mckenna002</text>
</g>
<g font-size="3.2" fill="#800">
<text x="41.6" y="6.8">1</text>
<text x="110.8" y="6.8">2</text>
<text x="179.9" y="6.8">3</text>
<text x="249.1" y="6.8">4</text>
<text x="318.2" y="6.8">5</text>
<text x="387.3" y="6.8">6</text>
<text x="456.5" y="6.8">7</text>
<text x="4.1" y="41.9">A</text>
<text x="522.6" y="41.9">A</text>
<text x="4.1" y="111.1">B</text>
<text x="522.6" y="111.1">B</text>
<text x="4.1" y="180.2">C</text>
<text x="522.6" y="180.2">C</text>
<text x="4.1" y="249.3">D</text>
<text x="522.6" y="249.3">D</text>
<text x="4.1" y="318.5">E</text>
<text x="522.6" y="318.5">E</text>
<text x="41.6" y="375.5">1</text>
<text x="110.8" y="375.5">2</text>
<text x="179.9" y="375.5">3</text>
<text x="249.1" y="375.5">4</text>
<text x="318.2" y="375.5">5</text>
<text x="387.3" y="375.5">6</text>
<text x="456.5" y="375.5">7</text>
</g>
<g font-size="3.2" fill="#000080">
<text x="217" y="34.9">J3</text>
<text x="281.6" y="40.1">AMS1117-3.3_C2992570</text>
<text x="294.2" y="36.4">U2</text>
<text x="169.3" y="45.4">C5</text>
<text x="169.3" y="48.6">0.1u</text>
<text x="277.6" y="59.6">C22</text>
<text x="328.8" y="59.6">C23</text>
<text x="25.7" y="64.1">SW3</text>
<text x="94.4" y="65.8">SW4</text>
<text x="277.6" y="62.8">10u</text>
<text x="328.8" y="62.8">10u</text>
<text x="56.1" y="76.8">100K</text>
<text x="56.1" y="73.7">R5</text>
<text x="116" y="77.3">R6</text>
<text x="408.8" y="80.7">U6</text>
<text x="114.2" y="87.8">100K</text>
<text x="398.2" y="84.3">SN65HVD235DR</text>
<text x="447.1" y="86.1">10k</text>
<text x="447.7" y="89.6">R9</text>
<text x="177.6" y="99.5">LED1</text>
<text x="177.6" y="102.6">LED-0603_B</text>
<text x="200.7" y="107.3">R1</text>
<text x="290.7" y="112.5">U3</text>
<text x="200.1" y="116.1">1k</text>
<text x="282.5" y="116.1">MT6816CT-AKD</text>
<text x="120.6" y="131.9">R11</text>
<text x="177.6" y="129.5">LED2</text>
<text x="387.7" y="130.2">U5</text>
<text x="423" y="130.2">U7</text>
<text x="120.6" y="135">10k</text>
<text x="177.6" y="132.6">LED-0603_B</text>
<text x="200.7" y="137.3">R2</text>
<text x="273.9" y="137.3">C14</text>
<text x="450.3" y="137.2">R17</text>
<text x="450.6" y="133.6">120</text>
<text x="472.1" y="141.4" transform="rotate(-90 472.1 141.4)">SW2</text>
<text x="121.7" y="149.6">C1</text>
<text x="200.1" y="146.1">1k</text>
<text x="273.7" y="147.9">0.1u</text>
<text x="377.1" y="147.8">S2B-ZR (LF)(SN)</text>
<text x="412.4" y="147.9">S2B-ZR (LF)(SN)</text>
<text x="102" y="151.4">SW1</text>
<text x="121.7" y="152.8">0.1u</text>
<text x="225" y="179.6">STM32F103C8T6</text>
<text x="236" y="175.8">U1</text>
<text x="442.7" y="177.8">C19</text>
<text x="458.6" y="179.6">C20</text>
<text x="472.7" y="179.6">C21</text>
<text x="442.7" y="181">4.7uF</text>
<text x="458.6" y="182.8">0.1u</text>
<text x="472.7" y="182.8">0.1u</text>
<text x="382.4" y="209.5">U4</text>
<text x="469.7" y="207.8">C18</text>
<text x="333.1" y="214.8">1K</text>
<text x="371.2" y="213.1">A4988SETTR-T</text>
<text x="468.6" y="211.3">0.22u</text>
<text x="332.7" y="216.8" transform="rotate(-90 332.7 216.8)">R14</text>
<text x="414.2" y="225.4">D1</text>
<text x="350.7" y="234.2">C3</text>
<text x="351.3" y="237.8">0.1u</text>
<text x="414.2" y="239.6">D2</text>
<text x="354.2" y="244.8">C16</text>
<text x="354.9" y="248.4">0.22u 9</text>
<text x="462.1" y="251.6">100uF</text>
<text x="462.1" y="248.4">C15</text>
<text x="344.5" y="253.6">R15</text>
<text x="345.5" y="257.2">1K</text>
<text x="345.4" y="267.8">10k</text>
<text x="346.2" y="264.3">R12</text>
<text x="431.6" y="269.5">0.22u</text>
<text x="432.7" y="266">C17</text>
<text x="461.8" y="269.6">20k</text>
<text x="462.6" y="266">R13</text>
<text x="477.7" y="269.6">50k</text>
<text x="478.5" y="266.5">R16</text>
<text x="325.9" y="273.1">C4</text>
<text x="324.9" y="280.1">0.1u</text>
<text x="367.4" y="281.9">R10</text>
<text x="375.7" y="283.7">5k</text>
<text x="186.7" y="292.5">C6</text>
<text x="186.7" y="295.6">1uF</text>
<text x="207.9" y="297.4">1uF</text>
<text x="207.9" y="294.2">C7</text>
<text x="269.6" y="297.4">1uF</text>
<text x="269.6" y="294.2">C8</text>
<text x="289" y="297.4">1uF</text>
<text x="289" y="294.2">C9</text>
<text x="359.9" y="294.2">J4</text>
<text x="162.8" y="339.2">C10</text>
<text x="258" y="339.2">C12</text>
<text x="162.8" y="342.4">1uF</text>
<text x="258" y="342.4">1uF</text>
<text x="162.9" y="353.3">C11</text>
<text x="258" y="353.3">C13</text>
<text x="162.9" y="356.5">1uF</text>
<text x="182.6" y="357.7">8MHz</text>
<text x="185" y="354.2">X1</text>
<text x="200" y="357.4">1M</text>
<text x="200" y="354.2">R8</text>
<text x="258" y="356.5">1uF</text>
<text x="280.1" y="357.4">32.768kHz</text>
<text x="280.4" y="354.2">X2</text>
</g>
<g font-size="3.2">
<text x="216.5" y="39.8">1</text>
<text x="216.5" y="44">2</text>
<text x="216.5" y="47.6">3</text>
<text x="216.5" y="51.1">4</text>
<text x="296" y="59.1" transform="rotate(-90 296 59.1)">1</text>
<text x="394.7" y="91.7">2</text>
<text x="398.2" y="93.4">GND</text>
<text x="303.6" y="119.9">8</text>
<text x="294.8" y="121.6">GND</text>
<text x="252.7" y="188.7">VSS_3</text>
<text x="264.8" y="186.9">47</text>
<text x="209.5" y="208.1">8</text>
<text x="213" y="209.8">VSSA</text>
<text x="364.7" y="227.5">3</text>
<text x="252.7" y="231">VSS_2</text>
<text x="264.8" y="229.2">35</text>
<text x="368.2" y="229.2">GND</text>
<text x="393.6" y="257.5">GND</text>
<text x="402.3" y="255.7">18</text>
<text x="207.5" y="261">23</text>
<text x="213" y="262.7">VSS_1</text>
<text x="359.4" y="300.8">1</text>
<text x="359.4" y="305.1">2</text>
<text x="359.4" y="308.6">3</text>
<text x="359.4" y="312.1">4</text>
</g>
<g font-size="3.2" fill="#00f">
<text x="281.6" y="44">3</text>
<text x="286.8" y="45.4">IN</text>
<text x="299.1" y="45.4">OUT</text>
<text x="309" y="44">4</text>
<text x="309" y="47.6">2</text>
<text x="299.1" y="49">OUT</text>
<text x="30" y="68.7">5</text>
<text x="98.8" y="70.5">5</text>
<text x="31.7" y="72.2">1</text>
<text x="31.7" y="75.8">2</text>
<text x="100.5" y="74">1</text>
<text x="100.5" y="77.5">2</text>
<text x="30" y="82.8">4</text>
<text x="31.7" y="79.3">3</text>
<text x="100.5" y="81.1">3</text>
<text x="98.8" y="84.6">4</text>
<text x="394.7" y="88.1">1</text>
<text x="398.2" y="89.9">D</text>
<text x="419.4" y="89.9">RS</text>
<text x="425.3" y="88.1">8</text>
<text x="414.6" y="93.4">CANH</text>
<text x="425.3" y="95.2">6</text>
<text x="425.3" y="91.7">7</text>
<text x="394.7" y="98.7">4</text>
<text x="398.2" y="100.5">R</text>
<text x="415.3" y="96.9">CANL</text>
<text x="419.4" y="100.5">AB</text>
<text x="425.3" y="98.7">5</text>
<text x="280" y="119.9">1</text>
<text x="283.5" y="121.6">CSN</text>
<text x="295.3" y="125.2">Z/W</text>
<text x="303.6" y="123.4">7</text>
<text x="280" y="126.9">3</text>
<text x="283.5" y="128.7">OUT</text>
<text x="296.3" y="128.7">B/V</text>
<text x="303.6" y="130.5">5</text>
<text x="303.6" y="126.9">6</text>
<text x="296.2" y="132.2">A/U</text>
<text x="380.6" y="135.7">1</text>
<text x="384.1" y="137.5">1</text>
<text x="414.1" y="135.7">1</text>
<text x="417.6" y="137.5">1</text>
<text x="461.9" y="135.7">3</text>
<text x="463.7" y="132.2">4</text>
<text x="380.6" y="139.3">2</text>
<text x="384.1" y="141">2</text>
<text x="414.1" y="139.3">2</text>
<text x="417.6" y="141">2</text>
<text x="461.9" y="142.8">1</text>
<text x="461.9" y="139.3">2</text>
<text x="93.1" y="144.9" transform="rotate(-90 93.1 144.9)">2</text>
<text x="100.2" y="144.9" transform="rotate(-90 100.2 144.9)">4</text>
<text x="463.7" y="146.3">5</text>
<text x="93.1" y="157.5" transform="rotate(-90 93.1 157.5)">1</text>
<text x="100.2" y="157.5" transform="rotate(-90 100.2 157.5)">3</text>
<text x="209.5" y="183.4">1</text>
<text x="213" y="185.1">VBAT</text>
<text x="209.5" y="186.9">2</text>
<text x="209.5" y="190.4">3</text>
<text x="213" y="188.7">PC13-TAMPER-RTC</text>
<text x="264.8" y="190.4">46</text>
<text x="209.5" y="194">4</text>
<text x="209.5" y="197.5">5</text>
<text x="213" y="192.2">PC14-OSC32_IN</text>
<text x="213" y="195.7">PC15-OSC32_OUT</text>
<text x="257.2" y="195.7">PB8</text>
<text x="257.2" y="192.2">PB9</text>
<text x="264.8" y="197.5">44</text>
<text x="264.8" y="194">45</text>
<text x="209.5" y="201">6</text>
<text x="213" y="199.2">PD0-OSC_IN</text>
<text x="213" y="202.8">PD1-OSC_OUT</text>
<text x="252.1" y="199.2">BOOT0</text>
<text x="257.2" y="202.8">PB7</text>
<text x="264.8" y="201">43</text>
<text x="209.5" y="204.5">7</text>
<text x="213" y="206.3">NRST</text>
<text x="257.2" y="209.8">PB5</text>
<text x="257.2" y="206.3">PB6</text>
<text x="264.8" y="208.1">41</text>
<text x="264.8" y="204.5">42</text>
<text x="207.5" y="215.1">10</text>
<text x="257.2" y="213.4">PB4</text>
<text x="264.8" y="215.1">39</text>
<text x="264.8" y="211.6">40</text>
<text x="207.5" y="218.7">11</text>
<text x="213" y="216.9">PA0-WKUP</text>
<text x="213" y="220.4">PA1</text>
<text x="255.2" y="220.4">PA15</text>
<text x="257.2" y="216.9">PB3</text>
<text x="264.8" y="218.7">38</text>
<text x="364.7" y="220.4">1</text>
<text x="394.3" y="218.7">PAD</text>
<text x="402.3" y="220.4">28</text>
<text x="402.3" y="216.9">29</text>
<text x="207.5" y="222.2">12</text>
<text x="207.5" y="225.7">13</text>
<text x="213" y="223.9">PA2</text>
<text x="213" y="227.5">PA3</text>
<text x="255.2" y="223.9">PA14</text>
<text x="264.8" y="222.2">37</text>
<text x="364.7" y="223.9">2</text>
<text x="368.2" y="222.2">OUT2B</text>
<text x="368.2" y="225.7">ENABLE#</text>
<text x="388.1" y="225.7">SENSE2</text>
<text x="392.3" y="222.2">VBB2</text>
<text x="402.3" y="227.5">26</text>
<text x="402.3" y="223.9">27</text>
<text x="207.5" y="229.2">14</text>
<text x="207.5" y="232.8">15</text>
<text x="213" y="231">PA4</text>
<text x="264.8" y="232.8">34</text>
<text x="364.7" y="231">4</text>
<text x="368.2" y="232.8">CP1</text>
<text x="389.9" y="229.2">OUT2A</text>
<text x="396.3" y="232.8">NC</text>
<text x="402.3" y="231">25</text>
<text x="207.5" y="236.3">16</text>
<text x="207.5" y="239.8">17</text>
<text x="213" y="234.5">PA5</text>
<text x="213" y="238.1">PA6</text>
<text x="255.2" y="238.1">PA12</text>
<text x="255.2" y="234.5">PA13</text>
<text x="264.8" y="239.8">32</text>
<text x="264.8" y="236.3">33</text>
<text x="364.7" y="234.5">5</text>
<text x="364.7" y="238.1">6</text>
<text x="368.2" y="236.3">CP2</text>
<text x="368.2" y="239.8">VCP</text>
<text x="388.1" y="239.8">SENSE1</text>
<text x="389.9" y="236.3">OUT1A</text>
<text x="402.3" y="238.1">23</text>
<text x="402.3" y="234.5">24</text>
<text x="207.5" y="243.3">18</text>
<text x="213" y="241.6">PA7</text>
<text x="213" y="245.1">PB0</text>
<text x="255.2" y="245.1">PA10</text>
<text x="255.2" y="241.6">PA11</text>
<text x="264.8" y="243.3">31</text>
<text x="364.7" y="241.6">7</text>
<text x="364.7" y="245.1">8</text>
<text x="368.2" y="243.3">NC</text>
<text x="392.3" y="243.3">VBB1</text>
<text x="402.3" y="245.1">21</text>
<text x="402.3" y="241.6">22</text>
<text x="207.5" y="246.9">19</text>
<text x="207.5" y="250.4">20</text>
<text x="213" y="248.6">PB1</text>
<text x="257.2" y="248.6">PA9</text>
<text x="264.8" y="250.4">29</text>
<text x="264.8" y="246.9">30</text>
<text x="368.2" y="246.9">VREG</text>
<text x="368.2" y="250.4">MS1</text>
<text x="389.9" y="246.9">OUT1B</text>
<text x="396.3" y="250.4">NC</text>
<text x="402.3" y="248.6">20</text>
<text x="207.5" y="253.9">21</text>
<text x="207.5" y="257.5">22</text>
<text x="213" y="252.2">PB2</text>
<text x="213" y="255.7">PB10</text>
<text x="255.2" y="255.7">PB15</text>
<text x="257.2" y="252.2">PA8</text>
<text x="264.8" y="257.5">27</text>
<text x="264.8" y="253.9">28</text>
<text x="362.7" y="252.2">10</text>
<text x="362.7" y="255.7">11</text>
<text x="368.2" y="253.9">MS2</text>
<text x="368.2" y="257.5">MS3</text>
<text x="394.9" y="253.9">DIR</text>
<text x="402.3" y="252.2">19</text>
<text x="213" y="259.2">PB11</text>
<text x="255.2" y="262.7">PB13</text>
<text x="255.2" y="259.2">PB14</text>
<text x="264.8" y="261">26</text>
<text x="362.7" y="259.2">12</text>
<text x="362.7" y="262.7">13</text>
<text x="368.2" y="261">RESET#</text>
<text x="394.8" y="261">REF</text>
<text x="402.3" y="262.7">16</text>
<text x="402.3" y="259.2">17</text>
<text x="255.2" y="266.3">PB12</text>
<text x="264.8" y="264.5">25</text>
<text x="362.7" y="266.3">14</text>
<text x="368.2" y="264.5">ROSC</text>
<text x="368.2" y="268">SLEEP#</text>
<text x="392.8" y="264.5">STEP</text>
</g>
<g font-size="3.2" fill="#f00">
<text x="394.7" y="95.2">3</text>
<text x="398.2" y="96.9">VCC</text>
<text x="280" y="123.4">2</text>
<text x="283.5" y="125.2">HVPP</text>
<text x="280" y="130.5">4</text>
<text x="283.5" y="132.2">VDD</text>
<text x="252.2" y="185.1">VDD_3</text>
<text x="264.8" y="183.4">48</text>
<text x="209.5" y="211.6">9</text>
<text x="213" y="213.4">VDDA</text>
<text x="252.2" y="227.5">VDD_2</text>
<text x="264.8" y="225.7">36</text>
<text x="207.5" y="264.5">24</text>
<text x="213" y="266.3">VDD_1</text>
<text x="393.8" y="268">VDD</text>
<text x="402.3" y="266.3">15</text>
</g>
<g font-size="2.5" fill="#00f">
<text x="312.2" y="123.8">SPI1 SCK</text>
<text x="312.2" y="127.3">SPI1 MISO</text>
<text x="312.2" y="130.8">SPI1 MOSI</text>
</g>
</svg>
